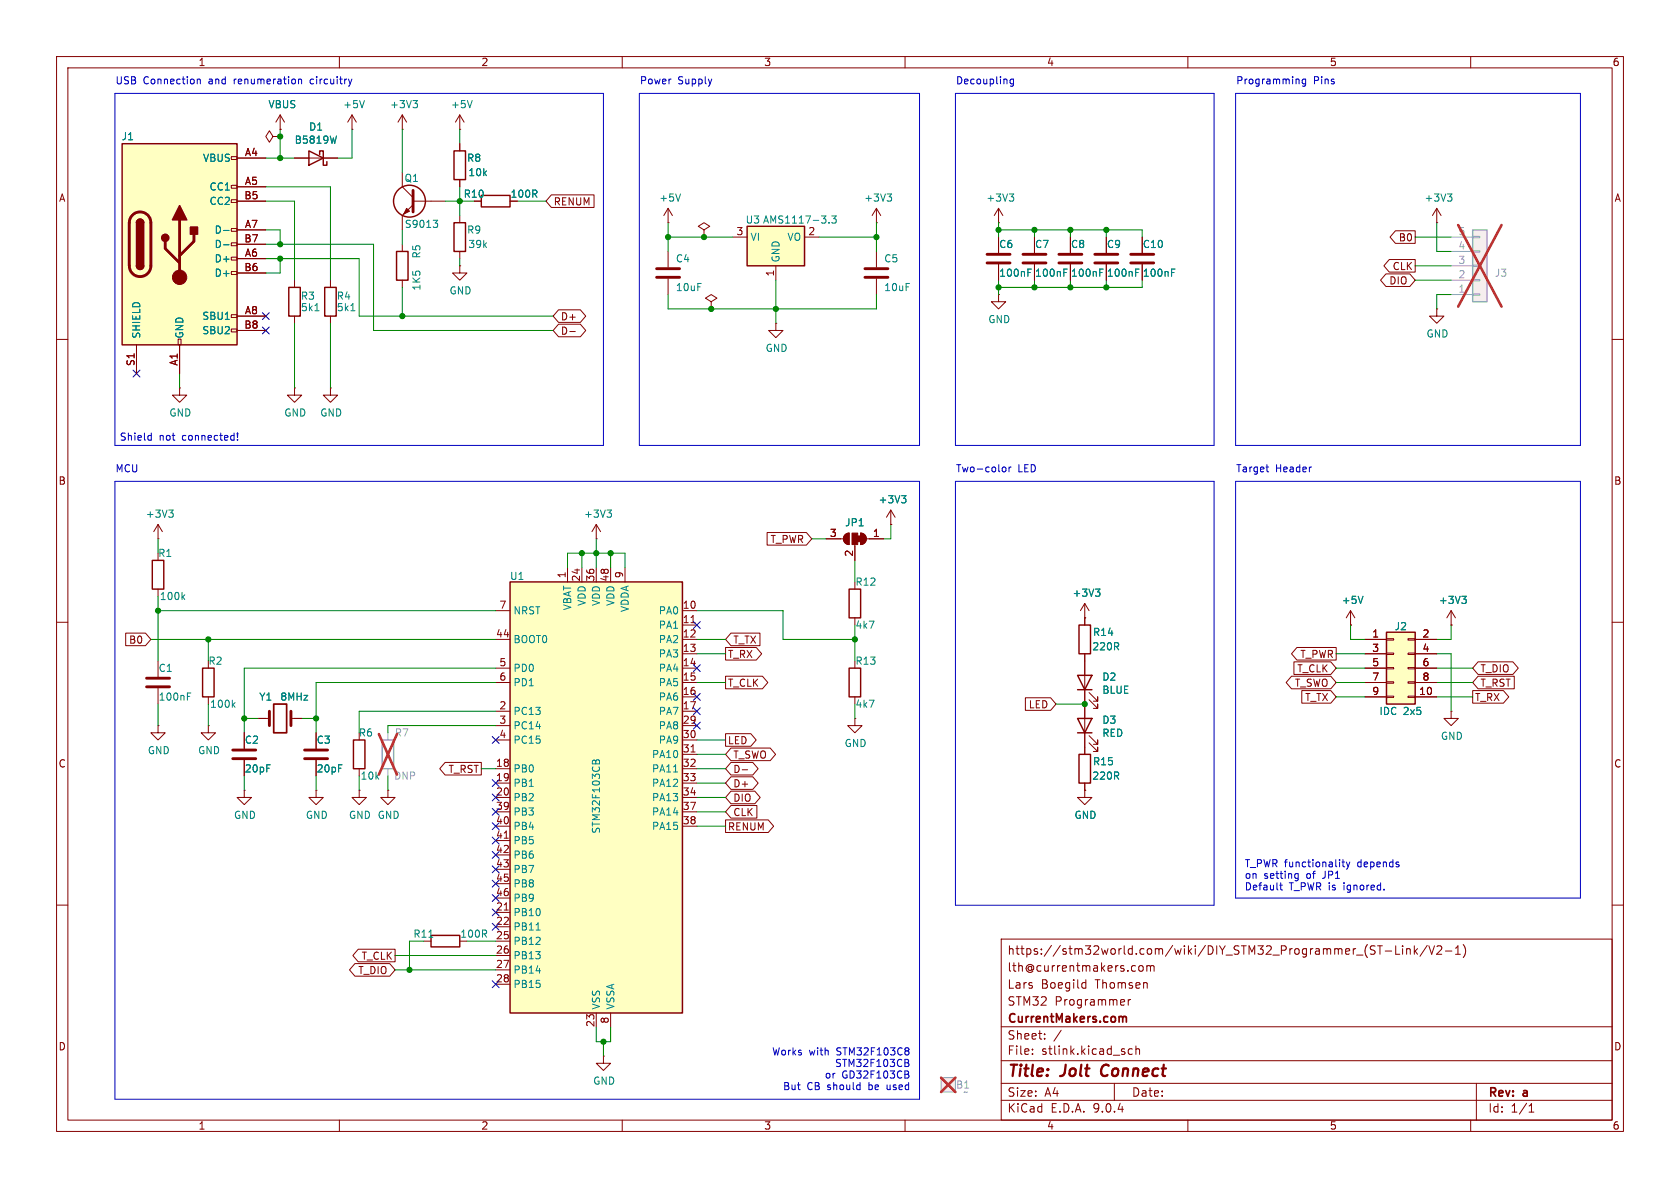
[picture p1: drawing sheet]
<svg xmlns="http://www.w3.org/2000/svg" width="297mm" height="210mm" viewBox="0 0 297 210" stroke-linecap="round" stroke-linejoin="round" font-family="sans-serif">
<path d="M0 0h297v210h-297z" fill="#fff" stroke="#fff" stroke-width=".18"/>
<g fill="none" stroke="#840000" stroke-width=".18">
<path d="M10 10h277v190h-277zM12 12h273v186h-273zM60 10v2M110 10v2M160 10v2M210 10v2M260 10v2M195.6 41.9v2.8M195.6 46.7v2.8M10 60h2M285 60h2M10 110h2"/>
<path d="M285 110h2M43.2 129.5v2.8M43.2 134.4v2.8M10 160h2M177 166h108v32h-108zM191.5 173.7l.5 .1M192 173.2v1.5M192 174.6l-.5 .1M198.7 176.8l.1 .3-.7 .1M199.5 176.7v1M199.9 176.7l-.3 .1-.1 .2M201.5 170.8l.3-.1 .3 .3v.4l-.3 .3-.3-.1-.2-.2v-.4z"/>
<path d="M202.7 170.8l.5-.1 .2 .2M202.7 170.7v1M203.4 170.9l.2-.2 .4 .1v.9M203.4 170.9v.8M243.5 167.2h.9M244 167.2v1.5M244.9 168.1h1.1M246.7 167.2v1.5h.8M248 167.2v.1M248 167.7v1M248.7 167.7v1M248.7 167.8l.2-.1 .3 .1 .1 .9"/>
<path d="M250 167.2v1.5M250.2 168.1l.4 .6M250.6 167.7l-.6 .6M252.3 167.1l-1.3 2M252.6 167.2l.5 1.5 .5-1.5M254 167.3l.6-.1 .2 .1 .1 .3-.9 1.1h.9M255.5 168.1h1.2M257.3 168.7h.9M257.3 167.6l.4-.4v1.5M258.7 167a1.72 1.72 0 0 1 0 2.3M285 160h2M60 198v2"/>
<path d="M110 198v2M160 198v2M177 194.5h108M177 191.5h108M177 187.5h108M177 181.5h108M182.5 186.3v.1M182.5 185.5v.1M184.7 183.6v.1M184.7 182.8v.1M187.6 182.1l-1.3 2M197 191.5v3"/>
<path d="M200.2 185.5l-.5-.1-.2 .3v.4l.1 .2h.6M200.8 185.5l.2-.1 .4 .1 .1 .9M200.8 184.9v1.5M210 198v2M260 198v2M261 191.5v6.5M270.3 196.6h.9M270.3 195.5l.4-.4v1.5"/>
</g>
<path d="M194.9 188.5a1.27 1.27 0 0 0 0 1.6" fill="none" stroke="#840000" stroke-width=".4"/>
<path d="M198.1 179.7l.3 .1 .1 .1M198.5 179.9l.2-.2 .4 .1v.9M198.5 179.9v.8" fill="none" stroke="#840000" stroke-width=".3"/>
<path d="M193.5 45h4.1M193.5 46.5h4.1M41.1 132.6h4.1M41.1 134.1h4.1" fill="none" stroke="#840000" stroke-width=".51"/>
<path d="M200.8 48.2h.4M200.8 47.6h.6" fill="none" stroke="#008484" stroke-width=".18"/>
<path d="M166.4 190.5h2.5v2.5h-2.5z" fill="#f0f0f0"/>
<path d="M166.4 190.5h2.5v2.5h-2.5z" fill="none" stroke="#a1a1a1" stroke-width=".18"/>
<path d="M166.4 190.5l2.5 2.5M168.9 190.5l-2.5 2.5" fill="none" stroke="#ff2626" stroke-width=".46"/>
<g fill="none" stroke="#840000" stroke-width=".18">
<path d="M176.5 39.4h.1M176.5 36.8v2.6M176.5 36.8l-.7 1.3M176.5 36.8l.8 1.3M254 39.4h.1M254 36.8l-.8 1.3M254 36.8l.8 1.3M254 36.8v2.6M176.5 52.1v1.2h1.3l-1.3 1.3-1.2-1.3h1.2M176.5 52.1h.1M176.5 41.9v2.8M176.5 46.7v2.8"/>
<path d="M189.2 41.9v2.8M189.2 46.7v2.8M201.9 41.9v2.8M201.9 46.7v2.8M31.7 68.6v1.3h1.3l-1.3 1.2-1.2-1.2h1.2M31.7 68.6h.1M191.8 109.2v1.3M191.8 115.6v17.8M27.9 128.3v1.2h1.3l-1.3 1.3-1.2-1.3h1.2M27.9 128.3h.1M43.2 139.7v1.3h1.2l-1.2 1.2-1.3-1.2h1.3M43.2 139.7h.1"/>
<path d="M45.7 127h1.9M51.4 127h1.9M191.8 138.4v1.3M192.5 131.3l1.6 1.5v-.7v.7h-.8M192.5 130l1.6 1.6v-.8v.8h-.8M192.5 123.7l1.6 1.5v-.7v.7h-.8M192.5 122.4l1.6 1.6v-.8v.8h-.8M106.7 186.7v1.3h1.2l-1.2 1.2-1.3-1.2h1.3M106.7 186.7h.1"/>
</g>
<path d="M190.5 119.4h2.5l-1.2 2.5zM190.8 110.5h2v5.1h-2zM190.5 127h2.5l-1.2 2.5zM190.5 129.5h2.5M190.5 121.9h2.5M190.8 133.4h2v5h-2z" fill="none" stroke="#840000" stroke-width=".25"/>
<path d="M174.5 45h4.1M174.5 46.5h4.1M187.2 45h4.1M187.2 46.5h4.1M199.9 45h4.1M199.9 46.5h4.1M47.6 125.7v2.6M51.4 125.7v2.6" fill="none" stroke="#840000" stroke-width=".51"/>
<path d="M178.4 34.3h.8l-.4 .5M179 34.8l.2 .2v.3l-.2 .3M255.9 34.3h.8l-.4 .5M256.4 34.8l.3 .2v.3l-.3 .3M181.7 48.2h.4M181.7 47.6h.6M194.4 48.2h.4M194.4 47.6h.6M207.1 48.2h.4M207.1 47.6h.6" fill="none" stroke="#008484" stroke-width=".18"/>
<path d="M48.4 124.5h2.3v5h-2.3z" fill="none" stroke="#840000" stroke-width=".3"/>
<path d="M21.6 25.4h20.3v35.6h-20.3z" fill="#ffffc2"/>
<g fill="none" stroke="#840000" stroke-width=".18">
<path d="M40.9 27.7h1v.5h-1zM40.9 32.8h1v.5h-1zM40.9 35.3h1v.5h-1zM41.9 27.9h5.1M41.9 33h5.1M41.9 35.6h5.1M31.5 59.9h.5v1.1h-.5zM40.9 40.4h1v.5h-1zM40.9 42.9h1v.5h-1zM40.9 45.5h1v.5h-1zM40.9 48h1v.5h-1zM40.9 55.6h1v.5h-1z"/>
<path d="M40.9 58.2h1v.5h-1zM41.9 40.6h5.1M41.9 43.2h5.1M41.9 45.7h5.1M41.9 48.3h5.1M41.9 55.9h5.1M41.9 58.4h5.1M254 54.6v1.3h1.3l-1.3 1.3-1.3-1.3h1.3M254 54.6h.1M24.1 61v5M31.7 61v5"/>
</g>
<path d="M21.6 25.4h20.3v35.6h-20.3zM24.1 39.4a.63 .63 0 0 1 .7-.7 .63 .63 0 0 1 .6 .7M24.1 47a.63 .63 0 0 0 .7 .6 .63 .63 0 0 0 .6-.6" fill="none" stroke="#840000" stroke-width=".25"/>
<path d="M23.4 38a1.9 1.9 0 0 1 2.1-.4 1.9 1.9 0 0 1 1.2 1.8v7.6a1.9 1.9 0 0 1-1.9 1.9 1.9 1.9 0 0 1-1.9-1.9v-7.8l.1-.6zM31.7 38.9v10.1M29.2 42.7v1.2l2.5 2.6M34.3 41.4v1.3l-2.6 2.5" fill="none" stroke="#840000" stroke-width=".51"/>
<g fill="#840000" stroke="#840000" stroke-width=".25">
<path d="M24.1 39.4h1.3v7.6h-1.3z"/>
<path d="M24.3 38.9a.64 .64 0 0 1 .7-.1 .64 .64 0 0 1 .4 .6h-1.3z"/>
<path d="M24.1 47h1.3a.63 .63 0 0 1-.6 .6 .63 .63 0 0 1-.7-.6z"/>
<path d="M31.7 36.3l1.3 2.6h-2.5z"/>
<path d="M33.7 40.1h1.2v1.3h-1.2z"/>
<circle cx="29.2" cy="42" r=".63"/>
</g>
<circle cx="31.7" cy="49" r="1.27" fill="#840000" stroke="#840000" stroke-width=".18"/>
<path d="M39.5 40.7h1M39.5 43.3h1" fill="none" stroke="#008484" stroke-width=".18"/>
<path d="M260.3 40.6h2.6v12.7h-2.6z" fill="#f0f0f0"/>
<path d="M260.3 40.6h2.6v12.7h-2.6z" fill="none" stroke="#a1a1a1" stroke-width=".25"/>
<path d="M256.5 52.1h3.8M256.5 49.5h3.8M256.5 47h3.8M256.5 44.5h3.8M256.5 41.9h3.8M260.3 51.9h1.3v.3h-1.3zM260.3 49.4h1.3v.3h-1.3zM260.3 46.9h1.3v.2h-1.3zM260.3 44.3h1.3v.3h-1.3zM260.3 41.8h1.3v.2h-1.3z" fill="none" stroke="#a1a1a1" stroke-width=".18"/>
<path d="M257.8 39.8l7.7 14.4M265.5 39.8l-7.7 14.4" fill="none" stroke="#ff2626" stroke-width=".46"/>
<g fill="none" stroke="#840000" stroke-width=".18">
<path d="M182.9 41.9v2.8M182.9 46.7v2.8M27.9 95.3h.1M27.9 92.7v2.6M27.9 92.7l-.7 1.3M27.9 92.7l.8 1.3M27.9 104.1v1.3M27.9 116.8v2.8M151.1 109.2v1.3M191.8 109.2h.1M191.8 106.7l-.8 1.3M191.8 106.7l.7 1.3"/>
<path d="M191.8 106.7v2.5M238.8 110.5h.1M238.8 108l-.8 1.2M238.8 108l.7 1.2M238.8 108v2.5M256.5 110.5h.1M256.5 108l-.7 1.2M256.5 108l.8 1.2M256.5 108v2.5M27.9 121.7v2.8M36.8 128.3v1.2h1.3l-1.3 1.3-1.2-1.3h1.2M36.8 128.3h.1"/>
<path d="M36.8 123.2v1.3M63.5 139.7v1.3h1.3l-1.3 1.2-1.3-1.2h1.3M63.5 139.7h.1M151.1 127v1.3h1.3l-1.3 1.2-1.2-1.2h1.2M151.1 127h.1M151.1 123.2v1.3M191.8 139.7v1.3h1.2l-1.2 1.2-1.3-1.2h1.3M191.8 139.7h.1M256.5 125.7v1.3h1.3l-1.3 1.3-1.2-1.3h1.2M256.5 125.7h.1"/>
</g>
<path d="M180.8 45h4.1M180.8 46.5h4.1M25.9 119.9h4.1M25.9 121.4h4.1" fill="none" stroke="#840000" stroke-width=".51"/>
<g fill="none" stroke="#008484" stroke-width=".18">
<path d="M188.1 48.2h.4M188.1 47.6h.6M29.8 90.2h.8l-.4 .4M30.4 90.6l.2 .3v.3l-.2 .2M32.3 105.5l.4 .5M32.7 105.1l-.5 .5M193.7 104.1h.7l-.4 .5M194.2 104.6l.2 .3v.3l-.2 .2M241 105.4l-.5 1.3M258.4 105.4h.8l-.4 .5M259 105.9l.2 .2v.3l-.2 .3M33.1 123.1h.5"/>
<path d="M33.1 122.5h.6M41.2 124.6l.4 .4M41.6 124.2l-.5 .5"/>
</g>
<path d="M26.9 99.1h2.1v5h-2.1zM35.8 118.1h2v5.1h-2zM150.1 118.1h2v5.1h-2zM150.1 104.1h2v5.1h-2z" fill="none" stroke="#840000" stroke-width=".25"/>
<path d="M245.1 111.8h5.1v12.7h-5.1z" fill="#ffffc2"/>
<path d="M85.1 34.5h5.1v2.1h-5.1zM245.1 111.8h5.1v12.7h-5.1zM62.5 130.8h2v5.1h-2zM76.2 165.4h5.1v2h-5.1z" fill="none" stroke="#840000" stroke-width=".25"/>
<g fill="none" stroke="#840000" stroke-width=".18">
<path d="M49.5 22.9h.1M49.5 20.3l-.7 1.3M49.5 20.3l.8 1.3M49.5 20.3v2.6M125.7 53.3l1-.6-1-.6-1 .6 1 .6v1.3M125.7 54.6h.1M146 95.3h3.1M149.4 94.5l.7-.3v2.1a1.02 1.02 0 0 1-.9-.7 1.02 1.02 0 0 1 .2-1.1zM151.1 96.3v2.8M152.1 94.2a1.02 1.02 0 0 1 1.1 1.1 1.02 1.02 0 0 1-1.1 1zM153.2 95.3h3M157.5 92.7h.1"/>
<path d="M157.5 90.2l-.8 1.2M157.5 90.2l.7 1.2M157.5 90.2v2.5M241.3 113h3.8M241.3 115.6h3.8M241.3 118.1h3.8M245.1 112.9h1.3v.3h-1.3zM245.1 115.4h1.3v.3h-1.3zM245.1 118h1.3v.2h-1.3zM248.9 112.9h1.3v.3h-1.3zM248.9 115.4h1.3v.3h-1.3zM248.9 118h1.3v.2h-1.3z"/>
<path d="M250.2 113h3.8M250.2 115.6h3.8M250.2 118.1h3.8M55.9 139.7v1.3h1.2l-1.2 1.2-1.3-1.2h1.3M55.9 139.7h.1M55.9 129.5v2.8M55.9 134.4v2.8M63.5 135.9v1.3M241.3 120.7h3.8M241.3 123.2h3.8M245.1 120.5h1.3v.3h-1.3zM245.1 123.1h1.3v.2h-1.3z"/>
<path d="M248.9 120.5h1.3v.3h-1.3zM248.9 123.1h1.3v.2h-1.3zM250.2 120.7h3.8M250.2 123.2h3.8"/>
</g>
<path d="M159.4 87.6h.8l-.5 .5M159.9 88.1l.3 .3v.3l-.3 .2M75.8 165.7h.7" fill="none" stroke="#008484" stroke-width=".18"/>
<g fill="#840000" stroke="#840000" stroke-width=".18">
<path d="M151.6 94.7h.5v1.1h-.5z"/>
<path d="M152.1 94.2a1.02 1.02 0 0 1 1.1 1.1 1.02 1.02 0 0 1-1.1 1z"/>
<path d="M150.6 94.2h1v2.1h-1z"/>
<path d="M149.4 94.5l.7-.3v2.1a1.02 1.02 0 0 1-.9-.7 1.02 1.02 0 0 1 .2-1.1z"/>
</g>
<path d="M53.8 132.6h4.1M53.8 134.1h4.1" fill="none" stroke="#840000" stroke-width=".51"/>
<path d="M67.6 130.8h2v5.1h-2z" fill="none" stroke="#a1a1a1" stroke-width=".25"/>
<path d="M68.6 129.5v1.3M68.6 135.9v1.3" fill="none" stroke="#a1a1a1" stroke-width=".18"/>
<path d="M67 129.8l3.2 7.1M70.2 129.8l-3.2 7.1" fill="none" stroke="#ff2626" stroke-width=".46"/>
<path d="M132.1 40h10.1v7h-10.1z" fill="#ffffc2"/>
<g fill="none" stroke="#840000" stroke-width=".25">
<path d="M54.6 26.7l2.5 1.2-2.5 1.3zM56.5 27.3v-.6h.6v2.5h.7v-.6M80.3 39.4h2v5.1h-2zM80.3 26.7h2v5.1h-2zM51.1 50.8h2v5.1h-2zM57.4 50.8h2v5.1h-2zM70.1 44.5h2v5h-2zM132.1 40h10.1v7h-10.1z"/>
<circle cx="72.4" cy="35.6" r="2.82"/>
</g>
<g fill="none" stroke="#840000" stroke-width=".18">
<path d="M48.3 24.1l-.7-1-.6 1 .6 1 .7-1h1.2M49.5 24.1h.1M52.1 27.9h7.6M62.2 22.9h.1M62.2 20.3l-.7 1.3M62.2 20.3l.8 1.3M62.2 20.3v2.6M71.1 22.9h.1M71.1 20.3l-.7 1.3M71.1 20.3l.8 1.3M71.1 20.3v2.6M71.1 33l1.9 1.9"/>
<path d="M73 36.2l-1.9 1.9v2.5M73 35.6h5.7M81.3 22.9h.1M81.3 20.3v2.6M81.3 25.4v1.3M81.3 31.8v1.2M81.3 38.1v1.3M81.3 20.3l-.8 1.3M81.3 20.3l.7 1.3M118.1 39.4h.1M118.1 36.8v2.6M118.1 36.8l-.8 1.3"/>
<path d="M118.1 36.8l.8 1.3M154.9 39.4h.1M154.9 36.8v2.6M154.9 36.8l-.7 1.3M154.9 36.8l.8 1.3M52.1 49.5v1.3M52.1 55.9v1.3M58.4 49.5v1.3M58.4 55.9v1.3M71.1 43.2v1.3M71.1 49.5v1.3M81.3 47v1.3h1.2l-1.2 1.2-1.3-1.2h1.3"/>
<path d="M81.3 47h.1M81.3 44.5v1.2M118.1 44.5v2.7M118.1 49.3v2.8M124.5 40.6l1-.6-1-.6-1.1 .6 1.1 .6v1.3M124.5 41.9h.1M129.5 41.9h2.6M137.2 57.2v1.2h1.2l-1.2 1.3-1.3-1.3h1.3M137.2 57.2h.1M137.2 47v2.5M142.2 41.9h2.6M154.9 44.5v2.7"/>
<path d="M154.9 49.3v2.8M52.1 68.6v1.3h1.2l-1.2 1.2-1.3-1.2h1.3M52.1 68.6h.1"/>
</g>
<g fill="none" stroke="#008484" stroke-width=".18">
<path d="M64.4 17.8l-.4 1.2M73 17.8h.8l-.4 .5M73.6 18.3l.2 .2v.3l-.2 .2M83.5 17.8l-.4 1.2M59.5 24l-.3 1.3M76.6 38.9h.8l-.5 .5M77.1 39.4l.3 .3v.3l-.3 .2M120.3 34.3l-.4 1.3M146.6 39.3v.1M147 38.2h.8l-.4 .5 .4 .1v.5l-.2 .1-.6-.1M156.8 34.3h.8l-.4 .5M157.4 34.8l.2 .2v.3l-.2 .3"/>
<path d="M55.7 54.9h.7M62 54.9h.8"/>
</g>
<path d="M73 33.7v3.8M116.1 47.5h4M116.1 49h4M152.9 47.5h4.1M152.9 49h4.1" fill="none" stroke="#840000" stroke-width=".51"/>
<path d="M71.9 36.8l.5 .5-1 .5z" fill="#840000" stroke="#840000" stroke-width=".18"/>
<path d="M90.2 102.9h30.4v76.2h-30.4z" fill="#ffffc2"/>
<path d="M90.2 102.9h30.4v76.2h-30.4z" fill="none" stroke="#840000" stroke-width=".25"/>
<g fill="none" stroke="#840000" stroke-width=".18">
<path d="M41.9 27.9h5.1M41.9 33h5.1M41.9 35.6h5.1M49.5 22.9h.1M49.5 24.1h.1M52.1 27.9h2.5M57.1 27.9h2.6M81.3 25.4v1.3M81.3 31.8v1.2M97.5 34.4h7.5v2.3h-7.5l-1-1.1zM41.9 40.6h5.1M41.9 43.2h5.1"/>
<path d="M41.9 45.7h5.1M41.9 48.3h5.1M41.9 55.9h5.1M41.9 58.4h5.1M98.7 54.8h3.9l1 1.1-1 1.1h-3.9l-.9-1.1zM98.7 57.3h3.9l1 1.1-1 1.1h-3.9l-.9-1.1zM100.7 58.6h1M176.5 41.9v2.8M176.5 46.7v2.8M182.9 41.9v2.8M182.9 46.7v2.8M189.2 41.9v2.8"/>
<path d="M189.2 46.7v2.8M195.6 41.9v2.8M195.6 46.7v2.8M201.9 41.9v2.8M201.9 46.7v2.8M245 48.4h4.2l1 1.1-1 1.1h-4.2l-.9-1.1zM245.6 45.9h4.6v2.2h-4.6l-.9-1.1zM246.7 40.8h3.5v2.2h-3.5l-1-1.1zM24.1 61v5M31.7 61v5M58.4 68.6v1.3h1.3l-1.3 1.2-1.3-1.2h1.3M58.4 68.6h.1"/>
<path d="M105.4 95.3h.1M105.4 92.7v2.6M105.4 92.7l-.8 1.3M105.4 92.7l.8 1.3M135.6 94.1h7l.9 1.2-.9 1.1h-7zM146 95.3h2.6M151.1 96.5v2.6M153.7 95.3h2.5M157.5 92.7h.1M22.2 111.9h3.5l1 1.1-1 1.1h-3.5zM87.6 108h2.6M87.6 113h2.6"/>
<path d="M87.6 118.1h2.6M100.3 100.3v2.6M102.9 100.3v2.6M105.4 100.3v2.6M107.9 100.3v2.6M110.5 100.3v2.6M120.6 108h2.6M120.6 113h2.6M120.6 118.1h2.6M120.6 110.5h2.6M120.6 115.6h2.6M122.2 110.1h.7"/>
<path d="M128.3 114.5h5.4l1 1.1-1 1.1h-5.4zM128.3 119.5h6.5l.9 1.2-.9 1.1h-6.5zM129.2 111.9h5.2v2.2h-5.2l-.9-1.1zM191.8 109.2h.1M191.8 109.2v1.3M191.8 115.6v3.8M228.3 119.5h7l.9 1.2-.9 1.1h-7l-.9-1.1zM228.7 117h6.6l.9 1.1-.9 1.1h-6.6zM229.3 114.5h6.9v2.2h-6.9l-1-1.1zM238.8 110.5h.1M241.3 113h3.8M241.3 118.1h3.8"/>
<path d="M241.3 115.6h3.8M250.2 113h3.8M250.2 118.1h3.8M250.2 115.6h3.8M256.5 110.5h.1M261.3 119.5h6.4v2.3h-6.4l-1-1.1zM261.3 117h6.2l.9 1.1-.9 1.1h-6.2l-1-1.1zM43.2 129.5v2.8M43.2 134.4v2.8M45.7 127h1.3M52.1 127h1.2M55.9 129.5v2.8"/>
<path d="M55.9 134.4v2.8M68.6 139.7v1.3h1.2l-1.2 1.2-1.3-1.2h1.3M68.6 139.7h.1M78.7 134.8h6.4v2.2h-6.4l-1-1.1zM87.6 120.7h2.6M87.6 125.7h2.6M87.6 128.3h2.6M87.6 130.8h2.6M87.6 135.9h2.6M87.6 138.4h2.6M120.6 120.7h2.6M120.6 125.7h2.6"/>
<path d="M120.6 128.3h2.6M120.6 130.8h2.6M120.6 135.9h2.6M120.6 138.4h2.6M120.6 123.2h2.6M120.6 133.4h2.6M122.2 132.9h.7M128.3 129.7h4.4l1 1.1-1 1.1h-4.4zM129.2 139.9h4.2l1 1.1-1 1.1h-4.2l-.9-1.1zM129.2 134.8h3.9l.9 1.1-.9 1.1h-3.9l-.9-1.1zM129.2 132.2h7l.9 1.2-.9 1.1h-7l-.9-1.1zM129.2 137.3h3.9l.9 1.1-.9 1.1h-3.9l-.9-1.1z"/>
<path d="M131.2 136.1h1M181.3 123.3h4.4l1 1.2-1 1.1h-4.4zM191.8 139.7h.1M191.8 121.9v5.1M191.8 129.5v3.9M191.8 138.4v1.3M230.1 122.1h5.2l.9 1.1-.9 1.1h-5.2zM241.3 120.7h3.8M241.3 123.2h3.8M250.2 120.7h3.8M250.2 123.2h3.8M260.3 122.1h5.5l.9 1.1-.9 1.1h-5.5z"/>
<path d="M87.6 141h2.6M87.6 143.5h2.6M87.6 146.1h2.6M87.6 148.6h2.6M87.6 151.1h2.6M87.6 153.7h2.6M87.6 156.2h2.6M87.6 158.8h2.6M89.1 148.2h.8M120.6 141h2.6M120.6 143.5h2.6M120.6 146.1h2.6"/>
<path d="M128.3 144.9h7.5l1 1.2-1 1.1h-7.5zM129.2 142.4h4.6v2.2h-4.6l-.9-1.1zM62.7 170.3h6.2l.9 1.2-.9 1.1h-6.2l-.9-1.1zM63.3 167.8h6.5v2.2h-6.5l-.9-1.1zM87.6 161.3h2.6M87.6 163.8h2.6M87.6 166.4h2.6M87.6 168.9h2.6M87.6 171.5h2.6M87.6 174h2.6M89.1 160.9h.8M105.4 179.1v2.5"/>
<path d="M107.9 179.1v2.5"/>
</g>
<g fill="none" stroke="#008484" stroke-width=".18">
<path d="M59.5 24l-.3 1.3M39.5 40.7h1M39.5 43.3h1M181.7 48.2h.4M181.7 47.6h.6M188.1 48.2h.4M188.1 47.6h.6M194.4 48.2h.4M194.4 47.6h.6M200.8 48.2h.4M200.8 47.6h.6M207.1 48.2h.4"/>
<path d="M207.1 47.6h.6M107.3 90.2h.8l-.4 .4M107.8 90.6l.3 .3v.3l-.3 .2M159.4 87.6h.8l-.5 .5M159.9 88.1l.3 .3v.3l-.3 .2M193.7 104.1h.7l-.4 .5M194.2 104.6l.2 .3v.3l-.2 .2M241 105.4l-.5 1.3M258.4 105.4h.8l-.4 .5M259 105.9l.2 .2v.3l-.2 .3M105.3 134.6l.3-.3 .3 .1 .1 .6M105.3 134.6l-.2-.2h-.3l-.1 .6"/>
<path d="M105.3 134.6v.4M119.1 136.5h.7M94.8 164.4h.7"/>
</g>
<g fill="none" stroke="#0000c2" stroke-width=".18">
<path d="M20.3 16.5h86.4v62.2h-86.4zM34.9 14.1l.2-.1h.3v.8M34.9 14v.8M52.8 14.1l.2-.1h.3v.8M52.8 14v.8M62.2 14l-.3 .8M113 16.5h49.6v62.2h-49.6zM168.9 16.5h45.7v62.2h-45.7zM179.2 14v1l-.3 .2h-.3M179.2 14h-.4l-.2 .2 .1 .6h.5M218.4 16.5h61v62.2h-61zM229.5 14l.2 .2v.6"/>
<path d="M230.8 14v1l-.2 .2h-.3M230.8 14h-.3l-.3 .2 .1 .6h.5M26.4 77h.3M26.7 76.5v1.3M26.7 77.8h-.3M42 77.7v.1M42 76.5v.8M20.3 85.1h142.3v109.2h-142.3zM168.9 85.1h45.7v74.9h-45.7zM177.2 82.7l.4-.1 .2 .2-.1 .5-.3 .1-.2-.1M178.4 82.6v.8M178.7 82.6l-.3 .2"/>
<path d="M218.4 85.1h61v73.7h-61zM223.8 82.6h.5M224 83.3l.3 .1M226.2 156.5h.5M226.4 156.1v1l.3 .2M229.1 154.4l.4 .1M229.5 154.4v1.1l-.1 .1M229.5 155.2l-.4 .1M237.2 152.4h.5M237.4 152v1l.3 .2M238 152.4l.3 .8M238.3 153.2l-.3 .5"/>
<path d="M238.6 152.4l-.3 .8M244.7 157.2v.1M160 187.9h.4M160.4 187.9l.3 .2-.1 .3-.6 .1M160.4 189.3l.2 .3-.2 .3 .3 .3-.1 .3-.1 .1M160.5 185.2l.2 .3-.2 .3 .2 .2v.3l-.2 .2M160.5 187.3l.1 .3-.2 .3"/>
</g>
<g fill="none" stroke="#008400" stroke-width=".18">
<path d="M47 27.9h5.1M47 35.6h5.1v13.9M47 33h11.4v16.5M49.5 22.9v5M62.2 22.9v5h-2.5M71.1 22.9v7.6M78.7 35.6h5.1M81.3 22.9v2.5M81.3 33v5.1M91.4 35.6h5.1M118.1 39.4v5.1M154.9 39.4v5.1"/>
<path d="M176.5 39.4v2.5M254 39.4v5.1h2.5M47 40.6h2.5v2.6M47 45.7h16.5v10.2h34.3M47 43.2h19v15.2h31.8M49.5 45.7v2.6h-2.5M52.1 57.2v11.4M58.4 57.2v11.4M71.1 40.6v2.6M71.1 50.8v5.1M81.3 45.7v1.3M118.1 52.1v2.5h36.8v-2.5"/>
<path d="M118.1 41.9h11.4M137.2 49.5v7.7M144.8 41.9h10.1M176.5 40.6h25.4v1.3M176.5 49.5v2.6M182.9 40.6v1.3M182.9 49.5v1.3M189.2 40.6v1.3M189.2 49.5v1.3M195.6 40.6v1.3M195.6 49.5v1.3M201.9 49.5v1.3h-25.4"/>
<path d="M250.2 41.9h6.3M250.2 49.5h6.3M250.2 47h6.3M256.5 52.1h-2.5v2.5M31.7 66v2.6M27.9 95.3v2.5M102.9 97.8v2.5M105.4 95.3v5M107.9 97.8v2.5M143.5 95.3h2.5M151.1 99.1v3.8M157.5 92.7v2.6h-1.3"/>
<path d="M26.7 113h60.9M27.9 105.4v11.4M27.9 108h59.7M36.8 113v3.8M87.6 118.1h-44.4v11.4M100.3 100.3v-2.5h10.2v2.5M123.2 113h5.1M123.2 108h15.2v5h12.7M123.2 115.6h5.1M151.1 110.5v6.3M236.2 118.1h5.1M236.2 115.6h5.1"/>
<path d="M238.8 110.5v2.5h2.5M254 118.1h6.3M254 115.6h2.5v10.1M256.5 110.5v2.5h-2.5M27.9 124.5v3.8M36.8 124.5v3.8M43.2 127h2.5M43.2 137.2v2.5M53.3 127h2.6M55.9 137.2v2.5M63.5 137.2v2.5M68.6 137.2v2.5"/>
<path d="M85.1 135.9h2.5M87.6 120.7h-31.7v8.8M87.6 125.7h-24.1v3.8M87.6 128.3h-19v1.2M123.2 138.4h5.1M123.2 120.7h5.1M123.2 135.9h5.1M123.2 130.8h5.1M123.2 133.4h5.1M151.1 124.5v2.5M186.7 124.5h5.1M236.2 120.7h5.1"/>
<path d="M236.2 123.2h5.1M254 120.7h6.3M254 123.2h6.3M123.2 143.5h5.1M123.2 141h5.1M123.2 146.1h5.1M69.8 168.9h17.8M69.8 171.5h17.8M74.9 166.4h-2.5v5.1M82.5 166.4h5.1M105.4 181.6v2.6h2.5v-2.6M106.7 184.2v2.5"/>
</g>
<g fill="none" stroke="#000084" stroke-width=".18">
<path d="M46.4 57.8l1.2 1.2M46.4 55.3l1.2 1.2M47.6 57.8l-1.2 1.2M47.6 55.3l-1.2 1.2M23.5 65.4l1.2 1.2M24.7 65.4l-1.2 1.2M122.6 109.9l1.2 1.2M122.6 117.5l1.2 1.2M123.8 109.9l-1.2 1.2M123.8 117.5l-1.2 1.2M87 137.8l1.2 1.2M87 130.2l1.2 1.2"/>
<path d="M88.2 137.8l-1.2 1.2M88.2 130.2l-1.2 1.2M122.6 127.7l1.2 1.2M122.6 122.6l1.2 1.2M122.6 125.1l1.2 1.2M123.8 127.7l-1.2 1.2M123.8 122.6l-1.2 1.2M123.8 125.1l-1.2 1.2M87 153.1l1.2 1.2M87 158.1l1.2 1.3M87 155.6l1.2 1.2M87 148l1.2 1.2"/>
<path d="M87 140.4l1.2 1.2M87 142.9l1.2 1.2M87 145.4l1.2 1.3M87 150.5l1.2 1.2M88.2 153.1l-1.2 1.2M88.2 158.1l-1.2 1.3M88.2 155.6l-1.2 1.2M88.2 148l-1.2 1.2M88.2 140.4l-1.2 1.2M88.2 142.9l-1.2 1.2M88.2 145.4l-1.2 1.3M88.2 150.5l-1.2 1.2"/>
<path d="M87 173.4l1.2 1.2M87 160.7l1.2 1.2M87 163.2l1.2 1.2M88.2 163.2l-1.2 1.2M88.2 160.7l-1.2 1.2M88.2 173.4l-1.2 1.2"/>
</g>
<g fill="#008400" stroke="#008400" stroke-width=".18">
<circle cx="124.5" cy="41.9" r=".46"/>
<circle cx="125.7" cy="54.6" r=".46"/>
<circle cx="137.2" cy="54.6" r=".46"/>
<circle cx="154.9" cy="41.9" r=".46"/>
<circle cx="189.2" cy="40.6" r=".46"/>
<circle cx="195.6" cy="40.6" r=".46"/>
<circle cx="176.5" cy="40.6" r=".46"/>
<circle cx="176.5" cy="50.8" r=".46"/>
<circle cx="182.9" cy="50.8" r=".46"/>
<circle cx="189.2" cy="50.8" r=".46"/>
<circle cx="182.9" cy="40.6" r=".46"/>
<circle cx="191.8" cy="124.5" r=".46"/>
<circle cx="195.6" cy="50.8" r=".46"/>
<circle cx="151.1" cy="113" r=".46"/>
<circle cx="43.2" cy="127" r=".46"/>
<circle cx="102.9" cy="97.8" r=".46"/>
<circle cx="27.9" cy="108" r=".46"/>
<circle cx="36.8" cy="113" r=".46"/>
<circle cx="55.9" cy="127" r=".46"/>
<circle cx="118.1" cy="41.9" r=".46"/>
<circle cx="81.3" cy="35.6" r=".46"/>
<circle cx="106.7" cy="184.2" r=".46"/>
<circle cx="72.4" cy="171.5" r=".46"/>
<circle cx="105.4" cy="97.8" r=".46"/>
<circle cx="107.9" cy="97.8" r=".46"/>
<circle cx="71.1" cy="55.9" r=".46"/>
<circle cx="49.5" cy="43.2" r=".46"/>
<circle cx="49.5" cy="45.7" r=".46"/>
<circle cx="49.5" cy="27.9" r=".46"/>
<circle cx="49.5" cy="24.1" r=".46"/>
</g>
<g font-size="2.8" fill="#840000">
<text x="178" y="190.9">Title:</text>
<text x="187.7" y="190.9">Jolt</text>
<text x="195.5" y="190.9">Connect</text>
</g>
<g font-size="2.1" fill="#840000">
<text x="178" y="172">lth@currentmakers.com</text>
<text x="178" y="169">https://stm32world.com/wiki/DIY_STM32_Programmer_(ST-Link/V2-1)</text>
<text x="178" y="178">STM32</text>
<text x="178" y="175">Lars</text>
<text x="184" y="175">Boegild</text>
<text x="186.4" y="178">Programmer</text>
<text x="193.7" y="175">Thomsen</text>
<text x="178" y="184">Sheet:</text>
<text x="178" y="181.2">CurrentMakers.com</text>
<text x="178" y="186.7">File:</text>
<text x="184.1" y="186.7">stlink.kicad_sch</text>
<text x="178" y="196.9">KiCad</text>
<text x="178" y="194.1">Size:</text>
<text x="184.7" y="194.1">A4</text>
<text x="185.7" y="196.9">E.D.A.</text>
<text x="193.3" y="196.9">9.0.4</text>
<text x="200" y="194.1">Date:</text>
<text x="263" y="194.3">Rev:</text>
<text x="263" y="196.9">Id:</text>
<text x="267.1" y="196.9">1/1</text>
<text x="269.4" y="194.3">a</text>
</g>
<g font-size="1.8" fill="#840000">
<text x="35" y="11.9">1</text>
<text x="85" y="11.9">2</text>
<text x="135" y="11.9">3</text>
<text x="185" y="11.9">4</text>
<text x="235" y="11.9">5</text>
<text x="285" y="11.9">6</text>
<text x="43.2" y="27.7">A4</text>
<text x="10.3" y="35.9">A</text>
<text x="43.1" y="35.3">B5</text>
<text x="43.2" y="32.8">A5</text>
<text x="81.9" y="35.2">R10</text>
<text x="90.2" y="35.2">100R</text>
<text x="285.3" y="35.9">A</text>
<text x="43.2" y="40.4">A7</text>
<text x="97.8" y="36.5">RENUM</text>
<text x="130.1" y="41.7">3</text>
<text x="142.8" y="41.7">2</text>
<text x="43.1" y="42.9">B7</text>
<text x="43.2" y="45.5">A6</text>
<text x="246.1" y="47.9">CLK</text>
<text x="247.2" y="42.9">B0</text>
<text x="43.1" y="48">B6</text>
<text x="136.9" y="49" transform="rotate(-90 136.9 49)">1</text>
<text x="245.5" y="50.5">DIO</text>
<text x="43.1" y="58.2">B8</text>
<text x="43.2" y="55.6">A8</text>
<text x="99.1" y="56.8">D+</text>
<text x="99.1" y="59.4">D-</text>
<text x="23.9" y="64.8" transform="rotate(-90 23.9 64.8)">S1</text>
<text x="31.5" y="64.8" transform="rotate(-90 31.5 64.8)">A1</text>
<text x="10.3" y="85.9">B</text>
<text x="285.3" y="85.9">B</text>
<text x="146.6" y="95">3</text>
<text x="154.2" y="95">1</text>
<text x="136.1" y="96.2">T_PWR</text>
<text x="150.9" y="98.5" transform="rotate(-90 150.9 98.5)">2</text>
<text x="88.2" y="107.7">7</text>
<text x="100.1" y="102.3" transform="rotate(-90 100.1 102.3)">1</text>
<text x="102.6" y="102.9" transform="rotate(-90 102.6 102.9)">24</text>
<text x="105.2" y="102.9" transform="rotate(-90 105.2 102.9)">36</text>
<text x="107.7" y="102.9" transform="rotate(-90 107.7 102.9)">48</text>
<text x="110.2" y="102.3" transform="rotate(-90 110.2 102.3)">9</text>
<text x="120.6" y="107.7">10</text>
<text x="22.7" y="114">B0</text>
<text x="87.6" y="112.8">44</text>
<text x="120.6" y="110.2">11</text>
<text x="120.6" y="112.8">12</text>
<text x="129.5" y="114">T_TX</text>
<text x="242.5" y="112.8">1</text>
<text x="251.4" y="112.8">2</text>
<text x="88.2" y="117.9">5</text>
<text x="120.6" y="115.3">13</text>
<text x="120.6" y="117.9">14</text>
<text x="128.6" y="116.5">T_RX</text>
<text x="229.2" y="119.1">T_CLK</text>
<text x="229.8" y="116.5">T_PWR</text>
<text x="242.5" y="115.3">3</text>
<text x="242.5" y="117.9">5</text>
<text x="251.4" y="115.3">4</text>
<text x="251.4" y="117.9">6</text>
<text x="261.6" y="119.1">T_DIO</text>
<text x="88.2" y="120.4">6</text>
<text x="88.2" y="125.5">2</text>
<text x="120.6" y="120.4">15</text>
<text x="120.6" y="122.9">16</text>
<text x="120.6" y="125.5">17</text>
<text x="128.6" y="121.6">T_CLK</text>
<text x="181.8" y="125.4">LED</text>
<text x="228.8" y="121.6">T_SWO</text>
<text x="230.6" y="124.1">T_TX</text>
<text x="242.5" y="120.4">7</text>
<text x="242.5" y="122.9">9</text>
<text x="250.8" y="122.9">10</text>
<text x="251.4" y="120.4">8</text>
<text x="260.7" y="124.1">T_RX</text>
<text x="261.6" y="121.6">T_RST</text>
<text x="88.2" y="128">3</text>
<text x="88.2" y="130.6">4</text>
<text x="120.6" y="128">29</text>
<text x="120.6" y="130.6">30</text>
<text x="128.6" y="131.8">LED</text>
<text x="10.3" y="135.9">C</text>
<text x="79.2" y="136.8">T_RST</text>
<text x="87.6" y="135.6">18</text>
<text x="120.6" y="133.1">31</text>
<text x="120.6" y="135.6">32</text>
<text x="129.5" y="136.8">D-</text>
<text x="129.5" y="134.3">T_SWO</text>
<text x="285.3" y="135.9">C</text>
<text x="87.6" y="138.2">19</text>
<text x="87.6" y="140.7">20</text>
<text x="87.6" y="143.3">39</text>
<text x="120.6" y="138.2">33</text>
<text x="120.6" y="140.7">34</text>
<text x="120.6" y="143.3">37</text>
<text x="129.5" y="141.9">DIO</text>
<text x="129.5" y="139.4">D+</text>
<text x="87.6" y="145.8">40</text>
<text x="87.6" y="148.3">41</text>
<text x="120.6" y="145.8">38</text>
<text x="128.6" y="147">RENUM</text>
<text x="129.5" y="144.5">CLK</text>
<text x="87.6" y="150.9">42</text>
<text x="87.6" y="153.4">43</text>
<text x="87.6" y="156">45</text>
<text x="87.6" y="158.5">46</text>
<text x="87.6" y="161">21</text>
<text x="87.6" y="163.6">22</text>
<text x="87.6" y="166.1">25</text>
<text x="63.2" y="172.4">T_DIO</text>
<text x="63.8" y="169.9">T_CLK</text>
<text x="87.6" y="168.7">26</text>
<text x="87.6" y="171.2">27</text>
<text x="87.6" y="173.7">28</text>
<text x="10.3" y="185.9">D</text>
<text x="105.2" y="181.7" transform="rotate(-90 105.2 181.7)">23</text>
<text x="107.7" y="181" transform="rotate(-90 107.7 181)">8</text>
<text x="285.3" y="185.9">D</text>
<text x="35" y="199.9">1</text>
<text x="85" y="199.9">2</text>
<text x="135" y="199.9">3</text>
<text x="185" y="199.9">4</text>
<text x="235" y="199.9">5</text>
<text x="285" y="199.9">6</text>
</g>
<g font-size="1.8" fill="#0000c2">
<text x="20.3" y="15">USB</text>
<text x="25.3" y="15">Connection</text>
<text x="37" y="15">and</text>
<text x="41.6" y="15">renumeration</text>
<text x="55.3" y="15">circuitry</text>
<text x="113" y="15">Power</text>
<text x="119.8" y="15">Supply</text>
<text x="168.9" y="15">Decoupling</text>
<text x="218.4" y="15">Programming</text>
<text x="232.2" y="15">Pins</text>
<text x="21.1" y="78">Shield</text>
<text x="28.1" y="78">not</text>
<text x="32.3" y="78">connected!</text>
<text x="20.3" y="83.6">MCU</text>
<text x="168.9" y="83.6">Two-color</text>
<text x="179.9" y="83.6">LED</text>
<text x="218.4" y="83.6">Target</text>
<text x="225.5" y="83.6">Header</text>
<text x="220" y="153.4">T_PWR functionality</text>
<text x="220" y="155.4">on</text>
<text x="223.4" y="155.4">setting</text>
<text x="231.1" y="155.4">of</text>
<text x="234.1" y="155.4">JP1</text>
<text x="240.1" y="153.4">depends</text>
<text x="220" y="157.5">Default</text>
<text x="227.9" y="157.5">T_PWR is</text>
<text x="237.8" y="157.5">ignored.</text>
<text x="136.4" y="186.9">Works</text>
<text x="143" y="186.9">with</text>
<text x="145.7" y="191">or</text>
<text x="147.5" y="188.9">STM32F103CB</text>
<text x="148" y="186.9">STM32F103C8</text>
<text x="148.8" y="191">GD32F103CB</text>
<text x="138.3" y="193">But</text>
<text x="142.7" y="193">CB</text>
<text x="146.4" y="193">should</text>
<text x="153.8" y="193">be</text>
<text x="157.2" y="193">used</text>
</g>
<g font-size="1.8" fill="#008484">
<text x="47.4" y="19.3">VBUS</text>
<text x="54.5" y="23.3">D1</text>
<text x="60.6" y="19.3">+5V</text>
<text x="68.9" y="19.3">+3V3</text>
<text x="79.6" y="19.3">+5V</text>
<text x="21.4" y="25">J1</text>
<text x="35.8" y="28.8">VBUS</text>
<text x="52" y="25.6">B5819W</text>
<text x="82.5" y="28.8">R8</text>
<text x="36.9" y="33.9">CC1</text>
<text x="71.4" y="32.4">Q1</text>
<text x="82.7" y="31.3">10k</text>
<text x="116.5" y="35.8">+5V</text>
<text x="152.7" y="35.8">+3V3</text>
<text x="174.3" y="35.8">+3V3</text>
<text x="251.7" y="35.8">+3V3</text>
<text x="36.9" y="36.4">CC2</text>
<text x="37.8" y="41.5">D-</text>
<text x="71.5" y="40.5">S9013</text>
<text x="82.5" y="41.5">R9</text>
<text x="131.7" y="39.7">U3 AMS1117-3.3</text>
<text x="37.8" y="44">D-</text>
<text x="37.8" y="46.6">D+</text>
<text x="74.5" y="45.8" transform="rotate(-90 74.5 45.8)">R5</text>
<text x="82.7" y="44">39k</text>
<text x="119.4" y="46.6">C4</text>
<text x="132.6" y="42.8">VI</text>
<text x="138" y="46.5" transform="rotate(-90 138 46.5)">GND</text>
<text x="139.1" y="42.8">VO</text>
<text x="156.2" y="46.6">C5</text>
<text x="176.5" y="44">C6</text>
<text x="182.9" y="44">C7</text>
<text x="189.2" y="44">C8</text>
<text x="195.6" y="44">C9</text>
<text x="201.9" y="44">C10</text>
<text x="37.8" y="49.1">D+</text>
<text x="53.1" y="53.2">R3</text>
<text x="59.4" y="53.2">R4</text>
<text x="74.5" y="51.5" transform="rotate(-90 74.5 51.5)">1K5</text>
<text x="79.4" y="52.2">GND</text>
<text x="119.4" y="51.7">10uF</text>
<text x="156.2" y="51.7">10uF</text>
<text x="176.5" y="49.1">100nF</text>
<text x="182.9" y="49.1">100nF</text>
<text x="189.2" y="49.1">100nF</text>
<text x="195.6" y="49.1">100nF</text>
<text x="201.9" y="49.1">100nF</text>
<text x="25" y="59.9" transform="rotate(-90 25 59.9)">SHIELD</text>
<text x="32.6" y="59.9" transform="rotate(-90 32.6 59.9)">GND</text>
<text x="35.7" y="56.7">SBU1</text>
<text x="35.7" y="59.3">SBU2</text>
<text x="53.1" y="55.2">5k1</text>
<text x="59.4" y="55.2">5k1</text>
<text x="174.6" y="57.3">GND</text>
<text x="252.1" y="59.9">GND</text>
<text x="135.3" y="62.4">GND</text>
<text x="29.8" y="73.8">GND</text>
<text x="50.2" y="73.8">GND</text>
<text x="56.5" y="73.8">GND</text>
<text x="155.2" y="89.2">+3V3</text>
<text x="25.7" y="91.7">+3V3</text>
<text x="103.1" y="91.7">+3V3</text>
<text x="149.3" y="93.2">JP1</text>
<text x="27.9" y="98.7">R1</text>
<text x="28.2" y="106.3">100k</text>
<text x="90.1" y="102.7">U1</text>
<text x="101.2" y="108" transform="rotate(-90 101.2 108)">VBAT</text>
<text x="103.7" y="107.2" transform="rotate(-90 103.7 107.2)">VDD</text>
<text x="106.3" y="107.2" transform="rotate(-90 106.3 107.2)">VDD</text>
<text x="108.8" y="107.2" transform="rotate(-90 108.8 107.2)">VDD</text>
<text x="151.1" y="103.7">R12</text>
<text x="189.5" y="105.7">+3V3</text>
<text x="237.1" y="107">+5V</text>
<text x="254.3" y="107">+3V3</text>
<text x="90.7" y="108.8">NRST</text>
<text x="90.7" y="113.9">BOOT0</text>
<text x="111.4" y="108.3" transform="rotate(-90 111.4 108.3)">VDDA</text>
<text x="116.4" y="108.8">PA0</text>
<text x="116.4" y="111.4">PA1</text>
<text x="116.4" y="113.9">PA2</text>
<text x="151.1" y="111.4">4k7</text>
<text x="193.1" y="112.6">R14</text>
<text x="246.5" y="111.6">J2</text>
<text x="27.9" y="119">C1</text>
<text x="36.8" y="117.7">R2</text>
<text x="90.7" y="119">PD0</text>
<text x="116.4" y="116.4">PA3</text>
<text x="116.4" y="119">PA4</text>
<text x="151.1" y="117.7">R13</text>
<text x="193" y="115.2">220R</text>
<text x="27.9" y="124.1">100nF</text>
<text x="37" y="125.3">100k</text>
<text x="45.7" y="124.1">Y1</text>
<text x="49.5" y="124.1">8MHz</text>
<text x="90.7" y="121.5">PD1</text>
<text x="116.4" y="121.5">PA5</text>
<text x="116.4" y="124.1">PA6</text>
<text x="151.1" y="125.3">4k7</text>
<text x="194.8" y="120.5">D2</text>
<text x="194.8" y="122.8">BLUE</text>
<text x="43.2" y="131.7">C2</text>
<text x="55.9" y="131.7">C3</text>
<text x="63.3" y="130.4">R6</text>
<text x="90.7" y="126.6">PC13</text>
<text x="90.7" y="129.1">PC14</text>
<text x="90.7" y="131.7">PC15</text>
<text x="116.4" y="126.6">PA7</text>
<text x="116.4" y="129.1">PA8</text>
<text x="116.4" y="131.7">PA9</text>
<text x="194.8" y="128.1">D3</text>
<text x="194.8" y="130.5">RED</text>
<text x="243.8" y="126.6">IDC</text>
<text x="248.1" y="126.6">2x5</text>
<text x="254.6" y="131">GND</text>
<text x="26" y="133.5">GND</text>
<text x="34.9" y="133.5">GND</text>
<text x="43.2" y="136.8">20pF</text>
<text x="55.9" y="136.8">20pF</text>
<text x="90.7" y="136.8">PB0</text>
<text x="115.2" y="134.2">PA10</text>
<text x="115.2" y="136.8">PA11</text>
<text x="149.2" y="132.3">GND</text>
<text x="193.1" y="135.5">R15</text>
<text x="63.6" y="138">10k</text>
<text x="90.7" y="139.3">PB1</text>
<text x="90.7" y="141.8">PB2</text>
<text x="115.2" y="139.3">PA12</text>
<text x="115.2" y="141.8">PA13</text>
<text x="193" y="138">220R</text>
<text x="41.3" y="145">GND</text>
<text x="54" y="145">GND</text>
<text x="61.6" y="145">GND GND</text>
<text x="90.7" y="144.4">PB3</text>
<text x="90.7" y="146.9">PB4</text>
<text x="90.7" y="149.5">PB5</text>
<text x="106.3" y="147.5" transform="rotate(-90 106.3 147.5)">STM32F103CB</text>
<text x="115.2" y="144.4">PA14</text>
<text x="115.2" y="146.9">PA15</text>
<text x="189.9" y="145">GND</text>
<text x="90.7" y="152">PB6</text>
<text x="90.7" y="154.5">PB7</text>
<text x="90.7" y="157.1">PB8</text>
<text x="90.7" y="159.6">PB9</text>
<text x="73" y="166">R11</text>
<text x="81.3" y="166">100R</text>
<text x="90.7" y="162.2">PB10</text>
<text x="90.7" y="164.7">PB11</text>
<text x="90.7" y="167.2">PB12</text>
<text x="90.7" y="169.8">PB13</text>
<text x="90.7" y="172.3">PB14</text>
<text x="90.7" y="174.9">PB15</text>
<text x="106.3" y="178.6" transform="rotate(-90 106.3 178.6)">VSS</text>
<text x="108.8" y="178.6" transform="rotate(-90 108.8 178.6)">VSSA</text>
<text x="104.8" y="191.9">GND</text>
</g>
<g font-size="1.8" fill="#a1a1a1">
<text x="257.7" y="41.7">5</text>
<text x="257.7" y="46.7">3</text>
<text x="257.7" y="44.2">4</text>
<text x="257.7" y="51.8">1</text>
<text x="257.7" y="49.3">2</text>
<text x="264.2" y="49.1">J3</text>
<text x="69.7" y="130.4">R7</text>
<text x="69.6" y="138">DNP</text>
<text x="168.9" y="192.6">B1</text>
<text x="170.2" y="193.9">~</text>
</g>
</svg>
